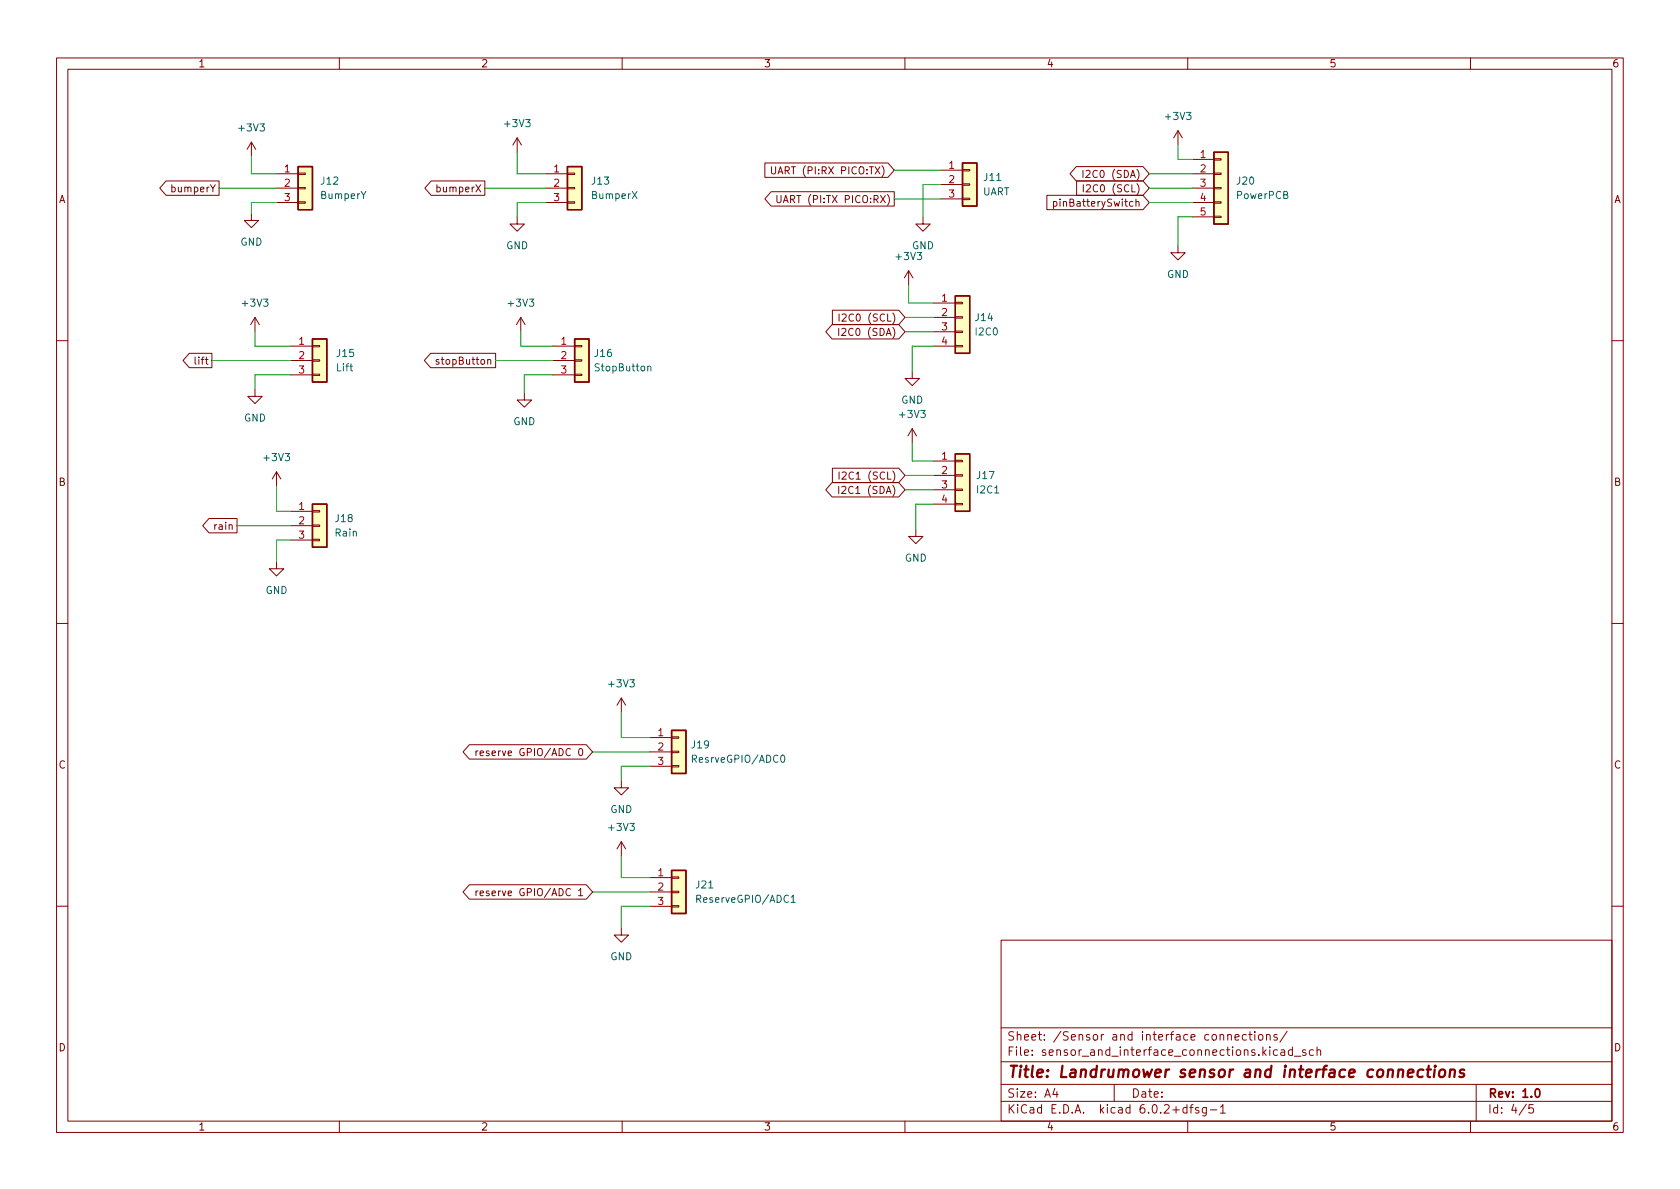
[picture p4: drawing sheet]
<svg xmlns="http://www.w3.org/2000/svg" width="297mm" height="210mm" viewBox="0 0 297 210" stroke-linecap="round" stroke-linejoin="round" font-family="sans-serif">
<g fill="none" stroke="#840000" stroke-width=".18">
<path d="M10 10.2h277v190.1h-277zM12 12.2h273v186.1h-273zM60 10.2v2M110 10.2v2M160 10.2v2M210 10.2v2M260 10.2v2M29.4 32h9.3v2.5h-9.3l-1.2-1.2zM44.4 37.7v1.3h1.3l-1.3 1.3-1.2-1.3h1.2M44.4 25.1l-.7 1.3M44.4 25.1v2.6M44.4 25.1l.8 1.3"/>
<path d="M48.9 30.7h3.8M48.9 33.3h3.8M48.9 35.8h3.8M52.7 35.7h1.3v.2h-1.3zM52.7 33.1h1.3v.3h-1.3zM52.7 30.6h1.3v.3h-1.3zM76.2 32h9.5v2.5h-9.5l-1.1-1.2zM91.4 38.3v1.3h1.3l-1.3 1.3-1.2-1.3h1.2M91.4 24.4l-.7 1.2M91.4 24.4v2.5M91.4 24.4l.8 1.2M96.5 30.7h3.8"/>
<path d="M96.5 33.3h3.8M96.5 35.8h3.8M100.3 35.7h1.3v.2h-1.3zM100.3 33.1h1.3v.3h-1.3zM100.3 30.6h1.3v.3h-1.3zM135.2 28.8h21.8l1.1 1.3-1.1 1.3h-21.8zM136.3 33.9h21.8v2.5h-21.8l-1.1-1.2zM136.4 29.5v1l.3 .3h.2l.2-.3v-1M137.4 34.6v1l.2 .2h.2l.3-.2v-1M163.2 38.3v1.3h1.3l-1.3 1.3-1.3-1.3h1.3M166.4 30.1h3.8M166.4 32.6h3.8"/>
<path d="M166.4 35.2h3.8M170.2 35h1.2v.3h-1.2zM170.2 32.5h1.2v.3h-1.2zM170.2 30h1.2v.2h-1.2zM185.1 34.5h17l1.1 1.3-1.1 1.3h-17zM186.3 35.7l.3-.1 .3 .3-.1 .5h-.5M186.3 35.6v1.3M190.3 29.5h11.8l1.1 1.2-1.1 1.3h-11.8l-1.1-1.3zM190.4 32h11.7l1.1 1.3-1.1 1.2h-11.7zM191.5 30.1v1.3M191.5 32.7v1.2M192 30.2l.5-.1 .2 .4-.7 .9h.7"/>
<path d="M192.1 32.8l.5-.1 .2 .3-.8 .9h.8M200.8 35.7l.2-.1 .3 .1 .1 .8M208.3 23.1l-.8 1.3M208.3 23.1v2.5M208.3 23.1l.7 1.3M210.8 28.2h3.8M210.8 30.7h3.8M210.8 33.3h3.8M210.8 35.8h3.8M210.8 38.3h3.8M214.6 38.2h1.3v.3h-1.3zM214.6 35.7h1.3v.2h-1.3z"/>
<path d="M214.6 33.1h1.3v.3h-1.3zM214.6 30.6h1.3v.3h-1.3zM214.6 28.1h1.3v.2h-1.3zM45.1 56.1l-.8 1.3M45.1 56.1v2.6M45.1 56.1l.7 1.3M92.1 56.1l-.8 1.3M92.1 56.1v2.6M92.1 56.1l.7 1.3M147.1 57.4h11.8l1.1 1.3-1.1 1.2h-11.8l-1.1-1.2zM147.2 54.9h11.7l1.1 1.2-1.1 1.3h-11.7zM148.3 58.1v1.2"/>
<path d="M148.4 55.5v1.3M148.8 58.2l.5-.1 .3 .3-.8 .9h.8M148.9 55.6l.5-.1 .2 .4-.8 .9h.8M160.7 47.9l-.8 1.2M160.7 47.9v2.5M160.7 47.9l.7 1.2M165.1 53.6h3.8M165.1 56.1h3.8M165.1 58.7h3.8M168.9 58.5h1.3v.3h-1.3zM168.9 56h1.3v.3h-1.3zM168.9 53.5h1.3v.2h-1.3z"/>
<path d="M208.3 43.4v1.3h1.2l-1.2 1.3-1.3-1.3h1.3M10 60.2h2M33.5 62.5h4v2.5h-4l-1.1-1.3zM45.1 68.8v1.3h1.3l-1.3 1.3-1.3-1.3h1.3M51.4 61.2h3.8M51.4 63.7h3.8M51.4 66.3h3.8M55.2 66.2h1.3v.2h-1.3zM55.2 63.6h1.3v.3h-1.3zM55.2 61.1h1.3v.2h-1.3zM76.1 62.5h11.5v2.5h-11.5l-1.1-1.3zM77.6 63.6h-.3l-.2 .1 .1 .2 .4 .2v.3h-.5"/>
<path d="M86.2 63.7l.2-.1h.3l.1 .8M92.7 69.5v1.2h1.3l-1.3 1.3-1.3-1.3h1.3M97.8 61.2h3.8M97.8 63.7h3.8M97.8 66.3h3.8M101.6 66.2h1.3v.2h-1.3zM101.6 63.6h1.3v.3h-1.3zM101.6 61.1h1.3v.2h-1.3zM161.3 65.7v1.2h1.3l-1.3 1.3-1.3-1.3h1.3M161.3 75.8l-.8 1.3M161.3 75.8v2.6M161.3 75.8l.8 1.3"/>
<path d="M165.1 61.2h3.8M168.9 61.1h1.3v.2h-1.3zM285 60.2h2M37 91.7h4.9v2.5h-4.9l-1.2-1.2zM48.9 99.3v1.3h1.3l-1.3 1.2-1.3-1.2h1.3M48.9 83.4l-.8 1.3M48.9 83.4v2.6M48.9 83.4l.8 1.3M51.4 90.4h3.8M51.4 93h3.8M51.4 95.5h3.8M55.2 95.4h1.3v.2h-1.3z"/>
<path d="M55.2 92.8h1.3v.3h-1.3zM55.2 90.3h1.3v.2h-1.3zM147.1 85.3h11.8l1.1 1.3-1.1 1.3h-11.8l-1.1-1.3zM147.2 82.8h11.7l1.1 1.3-1.1 1.2h-11.7zM148.3 86v1.3M148.4 83.5v1.2M148.8 86.1l.5-.1 .3 .4-.8 .9h.8M148.9 83.6l.5-.1 .2 .3-.8 .9h.8M161.9 93.6v1.3h1.3l-1.3 1.2-1.2-1.2h1.2M165.1 81.5h3.8M165.1 84.1h3.8M165.1 86.6h3.8"/>
<path d="M165.1 89.1h3.8M168.9 89h1.3v.3h-1.3zM168.9 86.5h1.3v.2h-1.3zM168.9 83.9h1.3v.3h-1.3zM168.9 81.4h1.3v.3h-1.3zM10 110.2h2M285 110.2h2M83 131.7h20.7l1.1 1.3-1.1 1.2h-20.7l-1.1-1.2zM84.2 132.8v.8M84.5 132.8l-.3 .2M84.9 133.2l.6-.1-.1-.3h-.3l-.2 .2v.6h.5M109.9 138v1.3h1.2l-1.2 1.3-1.3-1.3h1.3"/>
<path d="M109.9 123.4v2.6M109.9 123.4l-.8 1.3M109.9 123.4l.7 1.3M114.9 130.4h3.8M114.9 133h3.8M114.9 135.5h3.8M118.7 135.4h1.3v.2h-1.3zM118.7 132.8h1.3v.3h-1.3zM118.7 130.3h1.3v.3h-1.3zM83 156.5h20.7l1.1 1.2-1.1 1.3h-20.7l-1.1-1.3zM84.2 157.5v.9M84.5 157.5l-.3 .3"/>
<path d="M84.9 158l.6-.2-.1-.2-.3-.1-.2 .2v.6h.5M109.9 148.8l-.8 1.3M109.9 148.8v2.6M109.9 148.8l.7 1.3M114.9 155.2h3.8M114.9 157.7h3.8M118.7 157.6h1.3v.3h-1.3zM118.7 155.1h1.3v.2h-1.3zM10 160.2h2M109.9 164.1v1.2h1.2l-1.2 1.3-1.3-1.3h1.3M114.9 160.3h3.8M118.7 160.1h1.3v.3h-1.3z"/>
<path d="M177 166.3h108v32h-108zM285 160.2h2M60 198.3v2M110 198.3v2M160 198.3v2M177 194.8h108M177 191.8h108M177 187.8h108M177 181.8h108M186.5 192.5l-.4 1h1M186.9 193v1M197 191.8v3"/>
<path d="M209.9 195.9l-.5-.1-.3 .3v.4l.2 .3h.6M209.9 195.3v1.5M210 198.3v2M210.4 195.8h.5M210.9 195.3l-.3 .2v1.3M211.9 195.9l-.3-.1-.2 .2v.3l.5 .1v.4h-.5M213.3 195.8v1.2l-.3 .3h-.4M213.3 195.9l-.4-.1-.3 .3v.4l.1 .3h.6M214 196.3h1.1M215.8 195.8l.4-.5v1.5M215.8 196.8h.8M217.1 183.1l.2-.2 .3 .1 .1 .9"/>
<path d="M218.4 183.4l.7-.1-.1-.3-.4-.1-.2 .2v.8h.6M220.4 183l-.5-.1-.3 .3v.4l.2 .3h.6M220.8 182.9h.6M221 182.4v1.3l.4 .2M221.9 182.4v.2M221.9 182.9v1M222.6 183.1l.2-.2 .4 .2 .1 .5-.2 .3h-.3l-.2-.1zM223.9 183.1l.2-.2 .4 .1 .1 .9M223.9 182.9v1M225.8 183l-.4-.1-.2 .2 .1 .3 .5 .1v.4h-.6M225.9 185.7l-.5-.1-.3 .3v.4l.2 .3h.6M226.5 185.7h.6v.9"/>
<path d="M227.1 186l-.5 .1a.29 .29 0 0 0-.2 .2 .29 .29 0 0 0 .2 .3h.5M227.6 182.4l-1.3 1.9M228.5 185.7l-.4-.1-.3 .3v.4l.1 .3h.6M228.5 185.1v1.5M228.9 186.8h1.1M230.9 185.7l-.4-.1-.2 .2 .1 .3 .5 .1v.4h-.6M232.2 185.7l-.4-.1-.3 .3v.4l.1 .3h.6M232.9 185.8l.2-.2 .3 .1 .1 .9M232.9 185.1v1.5M260 198.3v2M261 191.8v6.5M269.9 195.3l-1.3 1.9"/>
<path d="M271.1 195.3h-.7l-.1 .7 .2-.1 .5 .1 .2 .2-.1 .5-.2 .1-.6-.1"/>
</g>
<path d="M271.6 192.6l.2-.1a.82 .82 0 0 1 .6 .7 .82 .82 0 0 1-.3 .8h-.2a.81 .81 0 0 1-.6-.6 .81 .81 0 0 1 .3-.8z" fill="none" stroke="#840000" stroke-width=".3"/>
<path d="M251.7 189.2a.66 .66 0 0 0-1 .3l-.1 .6 .2 .3 .1 .1 .6-.1M252.3 189.1h.7M252.6 188.5l-.2 1.7 .1 .2 .3 .1M253.7 189.1l-.2 1.4M253.8 188.5l-.1 .1v.1l.1-.1v-.1l-.1 .2M254.6 189.3a.52 .52 0 0 1 .5-.2 .52 .52 0 0 1 .4 .4v.6a.55 .55 0 0 1-.6 .4 .55 .55 0 0 1-.5-.4zM256.4 189.3a.49 .49 0 0 1 .9 .1l-.2 1.1M256.4 189.1l-.1 1.4M258.9 189.2a.49 .49 0 0 0-.8 .3l.1 .2 .6 .2 .1 .3-.3 .3-.6-.1" fill="none" stroke="#840000" stroke-width=".4"/>
<g fill="#ffffc2" stroke="#ffffc2" stroke-width=".18">
<path d="M214.6 26.9h2.6v12.7h-2.6z"/>
<path d="M118.7 129.2h2.6v7.6h-2.6z"/>
<path d="M118.7 153.9h2.6v7.6h-2.6z"/>
<path d="M170.2 28.8h2.5v7.6h-2.5z"/>
<path d="M168.9 52.3h2.5v10.2h-2.5z"/>
<path d="M55.2 89.1h2.6v7.7h-2.6z"/>
<path d="M52.7 29.5h2.5v7.6h-2.5z"/>
<path d="M100.3 29.5h2.6v7.6h-2.6z"/>
<path d="M101.6 59.9h2.5v7.7h-2.5z"/>
<path d="M168.9 80.3h2.5v10.1h-2.5z"/>
<path d="M55.2 59.9h2.6v7.7h-2.6z"/>
</g>
<path d="M52.7 29.5h2.5v7.6h-2.5zM100.3 29.5h2.6v7.6h-2.6zM170.2 28.8h2.5v7.6h-2.5zM214.6 26.9h2.6v12.7h-2.6zM55.2 59.9h2.6v7.7h-2.6zM101.6 59.9h2.5v7.7h-2.5zM168.9 52.3h2.5v10.2h-2.5zM55.2 89.1h2.6v7.7h-2.6zM168.9 80.3h2.5v10.1h-2.5zM118.7 129.2h2.6v7.6h-2.6zM118.7 153.9h2.6v7.6h-2.6z" fill="none" stroke="#840000" stroke-width=".25"/>
<path d="M114.5 64.9l.2-.2 .3 .1 .1 .8M138.2 133.7l.1-.2a.68 .68 0 0 1 .5 .7 .68 .68 0 0 1-.5 .6l-.1-.1-.2-.4zM139.9 158.7l.3-.4v1.3M139.9 159.6h.7" fill="none" stroke="#006464" stroke-width=".18"/>
<g fill="none" stroke="#009600" stroke-width=".18">
<path d="M38.7 33.3h10.2M44.4 27.7v3h4.5M48.9 35.8h-4.5v1.9M85.7 33.3h10.8M91.4 26.9v3.8h5.1M96.5 35.8h-5.1v2.5M158.1 30.1h8.3M158.1 35.2h8.3M166.4 32.6h-3.2v5.7M203.2 30.7h7.6M203.2 35.8h7.6M203.2 33.3h7.6"/>
<path d="M208.3 25.6v2.6h2.5M210.8 38.3h-2.5v5.1M45.1 58.7v2.5h6.3M92.1 58.7v2.5h5.7M160 58.7h5.1M160 56.1h5.1M160.7 50.4v3.2h4.4M37.5 63.7h13.9M51.4 66.3h-6.3v2.5M87.6 63.7h10.2M97.8 66.3h-5.1v3.2M161.3 78.4v3.1h3.8"/>
<path d="M165.1 61.2h-3.8v4.5M41.9 93h9.5M48.9 86v4.4h2.5M51.4 95.5h-2.5v3.8M160 86.6h5.1M160 84.1h5.1M165.1 89.1h-3.2v4.5M104.8 133h10.1M109.9 126v4.4h5M114.9 135.5h-5v2.5M104.8 157.7h10.1M109.9 151.4v3.8h5"/>
<path d="M114.9 160.3h-5v3.8"/>
</g>
<text font-size="2.8" fill="#840000" x="178" y="190.6">Title: Landrumower sensor and interface connections</text>
<g font-size="2.1" fill="#840000">
<text x="178" y="184">Sheet: /Sensor and interface connections/</text>
<text x="178" y="186.7">File: sensor_and_interface_connections.kicad_sch</text>
<text x="178" y="196.9">KiCad E.D.A. kicad 6.0.2+dfsg-1</text>
<text x="178" y="194.1">Size: A4</text>
<text x="200" y="194.1">Date:</text>
<text x="263" y="194.1">Rev: 1.0</text>
<text x="263" y="196.9">Id: 4/5</text>
</g>
<g font-size="1.8" fill="#840000">
<text x="35" y="11.9">1</text>
<text x="85" y="11.9">2</text>
<text x="135" y="11.9">3</text>
<text x="185" y="11.9">4</text>
<text x="235" y="11.9">5</text>
<text x="285" y="11.9">6</text>
<text x="10.3" y="35.9">A</text>
<text x="30.6" y="34">bumperY</text>
<text x="77.6" y="34">bumperX</text>
<text x="137.7" y="30.8">UART (PI:RX PICO:TX)</text>
<text x="138.7" y="35.9">UART (PI:TX PICO:RX)</text>
<text x="192.6" y="31.5">I2C0 (SDA)</text>
<text x="192.8" y="34">I2C0 (SCL)</text>
<text x="285.3" y="35.9">A</text>
<text x="187.3" y="36.5">pinBatterySwitch</text>
<text x="149.5" y="59.4">I2C0 (SDA)</text>
<text x="149.6" y="56.9">I2C0 (SCL)</text>
<text x="34.8" y="64.5">lift</text>
<text x="77.7" y="64.5">stopButton</text>
<text x="10.3" y="85.9">B</text>
<text x="149.5" y="87.3">I2C1 (SDA)</text>
<text x="149.6" y="84.8">I2C1 (SCL)</text>
<text x="285.3" y="85.9">B</text>
<text x="38.2" y="93.7">rain</text>
<text x="10.3" y="135.9">C</text>
<text x="86.3" y="133.7">reserve GPIO/ADC 0</text>
<text x="285.3" y="135.9">C</text>
<text x="86.3" y="158.5">reserve GPIO/ADC 1</text>
<text x="10.3" y="185.9">D</text>
<text x="285.3" y="185.9">D</text>
<text x="35" y="199.9">1</text>
<text x="85" y="199.9">2</text>
<text x="135" y="199.9">3</text>
<text x="185" y="199.9">4</text>
<text x="235" y="199.9">5</text>
<text x="285" y="199.9">6</text>
</g>
<g font-size="1.8" fill="#006464">
<text x="42.4" y="23.2">+3V3</text>
<text x="89.4" y="22.5">+3V3</text>
<text x="206.2" y="21.2">+3V3</text>
<text x="56.8" y="35.2">BumperY</text>
<text x="56.8" y="32.6">J12</text>
<text x="104.7" y="32.6">J13</text>
<text x="104.7" y="35.2">BumperX</text>
<text x="173.7" y="34.5">UART</text>
<text x="174" y="32">J11</text>
<text x="218.7" y="35.2">PowerPCB</text>
<text x="218.7" y="32.6">J20</text>
<text x="42.5" y="43.4">GND</text>
<text x="89.5" y="44.1">GND</text>
<text x="158.6" y="46">+3V3</text>
<text x="161.2" y="44.1">GND</text>
<text x="206.3" y="49.1">GND</text>
<text x="43" y="54.2">+3V3</text>
<text x="90" y="54.2">+3V3</text>
<text x="172.5" y="56.8">J14</text>
<text x="172.6" y="59.3">I2C0</text>
<text x="59.6" y="65.7">Lift</text>
<text x="59.6" y="63.1">J15</text>
<text x="105.2" y="63.1">J16</text>
<text x="105.4" y="65.7">StopButton</text>
<text x="159.3" y="71.4">GND</text>
<text x="43.1" y="74.5">GND</text>
<text x="90.7" y="75.2">GND</text>
<text x="159.2" y="73.9">+3V3</text>
<text x="46.8" y="81.5">+3V3</text>
<text x="172.8" y="84.7">J17</text>
<text x="172.8" y="87.2">I2C1</text>
<text x="59.3" y="94.9">Rain</text>
<text x="59.4" y="92.3">J18</text>
<text x="160" y="99.3">GND</text>
<text x="46.9" y="105">GND</text>
<text x="107.8" y="121.5">+3V3</text>
<text x="122.3" y="132.3">J19</text>
<text x="122.7" y="134.9">ResrveGPIO/ADC0</text>
<text x="107.9" y="143.8">GND</text>
<text x="107.8" y="146.9">+3V3</text>
<text x="123.1" y="157.1">J21</text>
<text x="123.6" y="159.6">ReserveGPIO/ADC1</text>
<text x="107.9" y="169.8">GND</text>
</g>
<g font-size="1.8" fill="#a90000">
<text x="167.8" y="29.8">1</text>
<text x="212.2" y="27.9">1</text>
<text x="50.3" y="30.5">1</text>
<text x="50.3" y="33">2</text>
<text x="50.3" y="35.6">3</text>
<text x="97.9" y="30.5">1</text>
<text x="97.9" y="33">2</text>
<text x="97.9" y="35.6">3</text>
<text x="167.8" y="32.4">2</text>
<text x="167.8" y="34.9">3</text>
<text x="212.2" y="30.5">2</text>
<text x="212.2" y="33">3</text>
<text x="212.2" y="35.6">4</text>
<text x="212.2" y="38.1">5</text>
<text x="166.5" y="53.3">1</text>
<text x="166.5" y="55.9">2</text>
<text x="166.5" y="58.4">3</text>
<text x="52.8" y="61">1</text>
<text x="52.8" y="63.5">2</text>
<text x="99.2" y="61">1</text>
<text x="99.2" y="63.5">2</text>
<text x="166.5" y="61">4</text>
<text x="52.8" y="66">3</text>
<text x="99.2" y="66">3</text>
<text x="166.5" y="81.3">1</text>
<text x="166.5" y="83.8">2</text>
<text x="166.5" y="86.4">3</text>
<text x="166.5" y="88.9">4</text>
<text x="52.8" y="90.2">1</text>
<text x="52.8" y="92.7">2</text>
<text x="52.8" y="95.2">3</text>
<text x="116.3" y="130.2">1</text>
<text x="116.3" y="132.7">2</text>
<text x="116.3" y="135.2">3</text>
<text x="116.3" y="154.9">1</text>
<text x="116.3" y="157.5">2</text>
<text x="116.3" y="160">3</text>
</g>
</svg>
